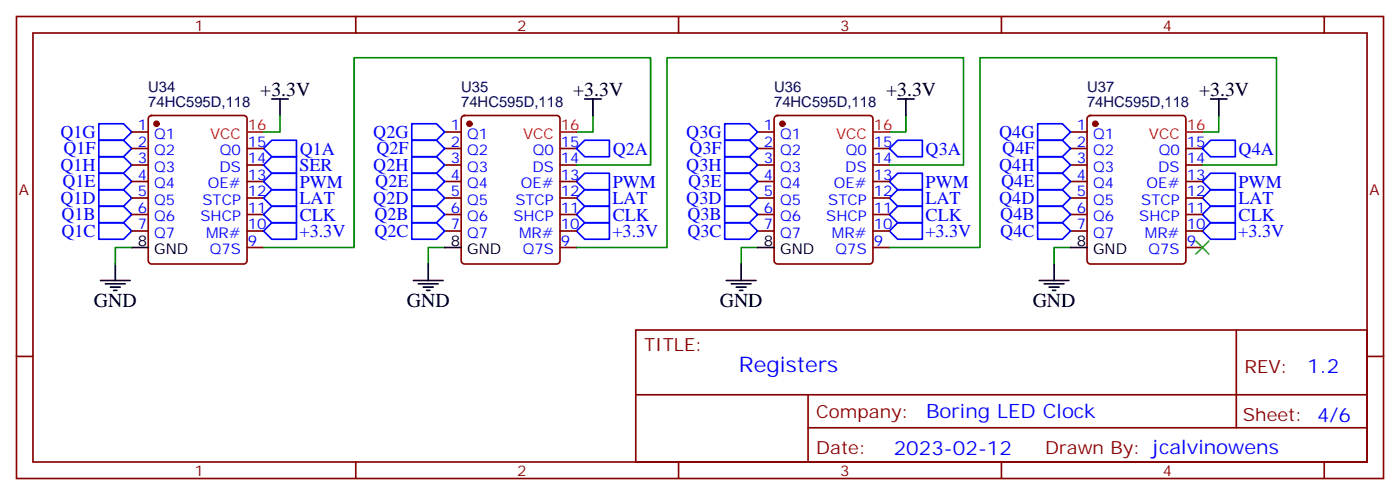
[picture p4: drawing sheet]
<svg xmlns="http://www.w3.org/2000/svg" width="300mm" height="106mm" viewBox="0 0 300 106" stroke-linecap="round" stroke-linejoin="round" font-family="sans-serif">
<g fill="none" stroke="#870000" stroke-width=".35">
<path d="M3.5 3.5h292.8v98.8h-292.8zM7.1 7.1h285.7v91.7h-285.7zM76.2 3.5v3.6M145.3 3.5v3.6M214.5 3.5v3.6M283.6 3.5v3.6M28.2 28.2h3.5M28.2 31.8h3.5M28.2 35.3h3.5M28.2 38.8h3.5M32 24.9l.5-.2h19.7a.71 .71 0 0 1 .7 .7v30.3a.76 .76 0 0 1-.7 .7h-19.7a.76 .76 0 0 1-.8-.7v-30.3zM52.9 31.8h3.5"/>
<path d="M52.9 35.3h3.5M52.9 38.8h3.5M95.2 28.2h3.6M95.2 31.8h3.6M95.2 35.3h3.6M95.2 38.8h3.6M99 24.9l.5-.2h19.7a.71 .71 0 0 1 .7 .7v30.3a.76 .76 0 0 1-.7 .7h-19.7a.76 .76 0 0 1-.7-.7v-30.3zM119.9 31.8h3.6M119.9 35.3h3.6M119.9 38.8h3.6M162.3 28.2h3.5M162.3 31.8h3.5"/>
<path d="M162.3 35.3h3.5M162.3 38.8h3.5M166 24.9l.5-.2h19.8a.71 .71 0 0 1 .7 .7v30.3a.76 .76 0 0 1-.7 .7h-19.8a.76 .76 0 0 1-.7-.7v-30.3zM187 31.8h3.5M187 35.3h3.5M187 38.8h3.5M229.3 28.2h3.5M229.3 31.8h3.5M229.3 35.3h3.5M229.3 38.8h3.5M233.1 24.9l.4-.2h19.8a.71 .71 0 0 1 .7 .7v30.3a.76 .76 0 0 1-.7 .7h-19.8a.76 .76 0 0 1-.7-.7v-30.3zM254 31.8h3.5"/>
<path d="M254 35.3h3.5M254 38.8h3.5M28.2 42.3h3.5M28.2 45.9h3.5M28.2 49.4h3.5M52.9 42.3h3.5M52.9 45.9h3.5M52.9 49.4h3.5M52.9 52.9h3.5M95.2 42.3h3.6M95.2 45.9h3.6M95.2 49.4h3.6"/>
<path d="M119.9 42.3h3.6M119.9 45.9h3.6M119.9 49.4h3.6M119.9 52.9h3.6M162.3 42.3h3.5M162.3 45.9h3.5M162.3 49.4h3.5M187 42.3h3.5M187 45.9h3.5M187 49.4h3.5M187 52.9h3.5M229.3 42.3h3.5"/>
<path d="M229.3 45.9h3.5M229.3 49.4h3.5M254 42.3h3.5M254 45.9h3.5M254 49.4h3.5M254 52.9h3.5M3.5 76.2h3.6M136.2 70.6h156.6v28.2h-156.6zM264.8 70.6v20.9M292.8 76.2h3.5M76.2 98.8v3.5M136.2 84.4h156.5"/>
<path d="M145.3 98.8v3.5M173.1 91.5h119.6M173.1 84.4v14.1M214.5 98.8v3.5M283.6 98.8v3.5"/>
</g>
<g fill="none" stroke="#00f" stroke-width=".35">
<path d="M21.2 26.5h5.3l1.7 1.7-1.7 1.8h-5.3zM21.2 30h5.3l1.7 1.8-1.7 1.7h-5.3zM21.2 33.5h5.3l1.7 1.8-1.7 1.7h-5.3zM21.2 37h5.3l1.7 1.8-1.7 1.8h-5.3zM56.4 31.8l1.8-1.8h5.3v3.5h-5.3zM56.4 35.3l1.8-1.8h5.3v3.5h-5.3zM58.2 37h5.3v3.6h-5.3l-1.8-1.8zM88.2 37h5.3l1.7 1.8-1.7 1.8h-5.3zM88.2 33.5h5.3l1.7 1.8-1.7 1.7h-5.3zM88.2 30h5.3l1.7 1.8-1.7 1.7h-5.3zM88.2 26.5h5.3l1.7 1.7-1.7 1.8h-5.3zM123.5 38.8l1.7-1.8h5.3v3.6h-5.3z"/>
<path d="M123.5 31.8l1.7-1.8h5.3v3.5h-5.3zM155.2 37h5.3l1.8 1.8-1.8 1.8h-5.3zM155.2 33.5h5.3l1.8 1.8-1.8 1.7h-5.3zM155.2 30h5.3l1.8 1.8-1.8 1.7h-5.3zM155.2 26.5h5.3l1.8 1.7-1.8 1.8h-5.3zM190.5 31.8l1.8-1.8h5.3v3.5h-5.3zM192.3 37h5.3v3.6h-5.3l-1.8-1.8zM222.2 37h5.3l1.8 1.8-1.8 1.8h-5.3zM222.2 33.5h5.3l1.8 1.8-1.8 1.7h-5.3zM222.2 30h5.3l1.8 1.8-1.8 1.7h-5.3zM222.2 26.5h5.3l1.8 1.7-1.8 1.8h-5.3zM259.3 37h5.3v3.6h-5.3l-1.8-1.8z"/>
<path d="M259.3 30h5.3v3.5h-5.3l-1.8-1.7zM21.2 47.6h5.3l1.7 1.8-1.7 1.8h-5.3zM21.2 44.1h5.3l1.7 1.8-1.7 1.7h-5.3zM21.2 40.6h5.3l1.7 1.7-1.7 1.8h-5.3zM56.4 45.9l1.8-1.8h5.3v3.5h-5.3zM56.4 42.3l1.8-1.7h5.3v3.5h-5.3zM58.2 47.6h5.3v3.6h-5.3l-1.8-1.8zM88.2 40.6h5.3l1.7 1.7-1.7 1.8h-5.3zM88.2 44.1h5.3l1.7 1.8-1.7 1.7h-5.3zM88.2 47.6h5.3l1.7 1.8-1.7 1.8h-5.3zM123.5 49.4l1.7-1.8h5.3v3.6h-5.3zM123.5 42.3l1.7-1.7h5.3v3.5h-5.3z"/>
<path d="M123.5 45.9l1.7-1.8h5.3v3.5h-5.3zM155.2 40.6h5.3l1.8 1.7-1.8 1.8h-5.3zM155.2 44.1h5.3l1.8 1.8-1.8 1.7h-5.3zM155.2 47.6h5.3l1.8 1.8-1.8 1.8h-5.3zM190.5 49.4l1.8-1.8h5.3v3.6h-5.3zM190.5 42.3l1.8-1.7h5.3v3.5h-5.3zM190.5 45.9l1.8-1.8h5.3v3.5h-5.3zM222.2 40.6h5.3l1.8 1.7-1.8 1.8h-5.3zM222.2 44.1h5.3l1.8 1.8-1.8 1.7h-5.3zM222.2 47.6h5.3l1.8 1.8-1.8 1.8h-5.3zM257.5 49.4l1.8-1.8h5.3v3.6h-5.3zM257.5 42.3l1.8-1.7h5.3v3.5h-5.3z"/>
<path d="M257.5 45.9l1.8-1.8h5.3v3.5h-5.3z"/>
</g>
<g fill="#870000" stroke="#870000" stroke-width=".35">
<circle cx="33.5" cy="26.5" r=".53"/>
<circle cx="100.5" cy="26.5" r=".53"/>
<circle cx="167.6" cy="26.5" r=".53"/>
<circle cx="234.6" cy="26.5" r=".53"/>
</g>
<g fill="none" stroke="#000" stroke-width=".35">
<path d="M58.2 21.2h3.5M60 21.2v3.5M125.2 21.2h3.6M127 21.2v3.5M192.3 21.2h3.5M194 21.2v3.5M259.3 21.2h3.5M261.1 21.2v3.5M21.5 60h6.4M24.7 56.4v3.6M28.2 52.9h3.5M88.5 60h6.4"/>
<path d="M91.7 56.4v3.6M95.2 52.9h3.6M155.6 60h6.3M158.7 56.4v3.6M162.3 52.9h3.5M222.6 60h6.4M225.8 56.4v3.6M229.3 52.9h3.5M22.6 60.7h4.2M23.6 61.4h2.2M24.3 62.1h.7M89.6 60.7h4.2"/>
<path d="M90.7 61.4h2.1M91.4 62.1h.7M156.6 60.7h4.3M157.7 61.4h2.1M158.4 62.1h.7M223.7 60.7h4.2M224.7 61.4h2.1M225.4 62.1h.7"/>
</g>
<path d="M52.9 28.2h3.5M119.9 28.2h3.6M187 28.2h3.5M254 28.2h3.5" fill="none" stroke="#f00" stroke-width=".35"/>
<path d="M60 24.7v3.5h-3.6M123.5 35.3h15.8v-23h-63.5v40.6h-19.4M127 24.7v3.5h-3.5M190.5 35.3h15.9v-23h-63.5v40.6h-19.4M194 24.7v3.5h-3.5M257.5 35.3h15.9v-23h-63.5v40.6h-19.4M261.1 24.7v3.5h-3.6M28.2 52.9h-3.5v3.5M95.2 52.9h-3.5v3.5M162.3 52.9h-3.6v3.5M229.3 52.9h-3.5v3.5" fill="none" stroke="#008700" stroke-width=".35"/>
<path d="M256.1 51.5l2.8 2.8M258.9 51.5l-2.8 2.8" fill="none" stroke="#3c3" stroke-width=".35"/>
<text font-size="4.6" fill="#00f" x="158.3" y="79.6">Registers</text>
<g font-size="4.2">
<text x="55.7" y="20.5">+3.3V</text>
<text x="122.8" y="20.5">+3.3V</text>
<text x="189.8" y="20.5">+3.3V</text>
<text x="256.8" y="20.5">+3.3V</text>
<text x="20.1" y="65.6">GND</text>
<text x="87.1" y="65.6">GND</text>
<text x="154.2" y="65.6">GND</text>
<text x="221.2" y="65.6">GND</text>
</g>
<g font-size="4.2" fill="#00f">
<text x="280" y="79.8">1.2</text>
<text x="198.3" y="89.4">Boring LED Clock</text>
<text x="191.4" y="97.2">2023-02-12</text>
</g>
<g font-size="3.9" fill="#00f">
<text x="12.9" y="29.5">Q1G</text>
<text x="80" y="29.5">Q2G</text>
<text x="147" y="29.5">Q3G</text>
<text x="214" y="29.5">Q4G</text>
<text x="13.6" y="33">Q1F</text>
<text x="64.2" y="33.1">Q1A</text>
<text x="80.6" y="33">Q2F</text>
<text x="131.2" y="33.1">Q2A</text>
<text x="147.6" y="33">Q3F</text>
<text x="198.3" y="33.1">Q3A</text>
<text x="214.7" y="33">Q4F</text>
<text x="265.3" y="33.1">Q4A</text>
<text x="12.9" y="36.5">Q1H</text>
<text x="13.4" y="40.1">Q1E</text>
<text x="64.1" y="36.6">SER</text>
<text x="64.2" y="40.1">PWM</text>
<text x="80" y="36.5">Q2H</text>
<text x="80.4" y="40.1">Q2E</text>
<text x="131.2" y="40.1">PWM</text>
<text x="147" y="36.5">Q3H</text>
<text x="147.4" y="40.1">Q3E</text>
<text x="198.3" y="40.1">PWM</text>
<text x="214" y="36.5">Q4H</text>
<text x="214.4" y="40.1">Q4E</text>
<text x="265.3" y="40.1">PWM</text>
<text x="12.9" y="43.6">Q1D</text>
<text x="13.2" y="47.1">Q1B</text>
<text x="64.2" y="43.7">LAT</text>
<text x="64.2" y="47.2">CLK</text>
<text x="80" y="43.6">Q2D</text>
<text x="80.2" y="47.1">Q2B</text>
<text x="131.2" y="43.7">LAT</text>
<text x="131.2" y="47.2">CLK</text>
<text x="147" y="43.6">Q3D</text>
<text x="147.2" y="47.1">Q3B</text>
<text x="198.2" y="43.7">LAT</text>
<text x="198.3" y="47.2">CLK</text>
<text x="214" y="43.6">Q4D</text>
<text x="214.2" y="47.1">Q4B</text>
<text x="265.2" y="43.7">LAT</text>
<text x="265.3" y="47.2">CLK</text>
<text x="13.2" y="50.6">Q1C</text>
<text x="64.1" y="50.6">+3.3V</text>
<text x="80.2" y="50.6">Q2C</text>
<text x="131.2" y="50.6">+3.3V</text>
<text x="147.2" y="50.6">Q3C</text>
<text x="198.2" y="50.6">+3.3V</text>
<text x="214.2" y="50.6">Q4C</text>
<text x="265.2" y="50.6">+3.3V</text>
</g>
<g font-size="3.9" fill="#800">
<text x="137.9" y="75.1">TITLE:</text>
<text x="266.6" y="79.8">REV:</text>
<text x="174.8" y="89.3">Company:</text>
<text x="266.2" y="90">Sheet: 4/6</text>
<text x="174.8" y="97">Date:</text>
<text x="223.9" y="97.1">Drawn By: jcalvinowens</text>
</g>
<g font-size="3.2" fill="#800">
<text x="41.6" y="6.5">1</text>
<text x="110.8" y="6.5">2</text>
<text x="179.9" y="6.5">3</text>
<text x="249.1" y="6.5">4</text>
<text x="4.1" y="41.6">A</text>
<text x="293.3" y="41.6">A</text>
<text x="41.6" y="101.8">1</text>
<text x="110.8" y="101.8">2</text>
<text x="179.9" y="101.8">3</text>
<text x="249.1" y="101.8">4</text>
</g>
<g font-size="3.2" fill="#000080">
<text x="31.7" y="22.9">74HC595D,118</text>
<text x="31.7" y="19.8">U34</text>
<text x="98.8" y="22.9">74HC595D,118</text>
<text x="98.8" y="19.8">U35</text>
<text x="165.8" y="22.9">74HC595D,118</text>
<text x="165.8" y="19.8">U36</text>
<text x="232.8" y="22.9">74HC595D,118</text>
<text x="232.8" y="19.8">U37</text>
</g>
<g font-size="3.2" fill="#00f">
<text x="29.6" y="27.9">1</text>
<text x="33.1" y="29.6">Q1</text>
<text x="96.6" y="27.9">1</text>
<text x="100.1" y="29.6">Q1</text>
<text x="163.6" y="27.9">1</text>
<text x="167.1" y="29.6">Q1</text>
<text x="230.6" y="27.9">1</text>
<text x="234.1" y="29.6">Q1</text>
<text x="29.6" y="31.4">2</text>
<text x="29.6" y="34.9">3</text>
<text x="33.1" y="33.2">Q2</text>
<text x="47.1" y="33.2">Q0</text>
<text x="53.1" y="34.9">14</text>
<text x="53.1" y="31.4">15</text>
<text x="96.6" y="31.4">2</text>
<text x="96.6" y="34.9">3</text>
<text x="100.1" y="33.2">Q2</text>
<text x="114.1" y="33.2">Q0</text>
<text x="120.1" y="34.9">14</text>
<text x="120.1" y="31.4">15</text>
<text x="163.6" y="31.4">2</text>
<text x="163.6" y="34.9">3</text>
<text x="167.1" y="33.2">Q2</text>
<text x="181.2" y="33.2">Q0</text>
<text x="187.1" y="34.9">14</text>
<text x="187.1" y="31.4">15</text>
<text x="230.6" y="31.4">2</text>
<text x="230.6" y="34.9">3</text>
<text x="234.1" y="33.2">Q2</text>
<text x="248.2" y="33.2">Q0</text>
<text x="254.2" y="34.9">14</text>
<text x="254.2" y="31.4">15</text>
<text x="29.6" y="38.5">4</text>
<text x="29.6" y="42">5</text>
<text x="33.1" y="36.7">Q3</text>
<text x="33.1" y="40.2">Q4</text>
<text x="44.5" y="40.2">OE#</text>
<text x="47" y="36.7">DS</text>
<text x="53.1" y="42">12</text>
<text x="53.1" y="38.5">13</text>
<text x="96.6" y="38.5">4</text>
<text x="96.6" y="42">5</text>
<text x="100.1" y="36.7">Q3</text>
<text x="100.1" y="40.2">Q4</text>
<text x="111.5" y="40.2">OE#</text>
<text x="114" y="36.7">DS</text>
<text x="120.1" y="42">12</text>
<text x="120.1" y="38.5">13</text>
<text x="163.6" y="38.5">4</text>
<text x="163.6" y="42">5</text>
<text x="167.1" y="36.7">Q3</text>
<text x="167.1" y="40.2">Q4</text>
<text x="178.6" y="40.2">OE#</text>
<text x="181.1" y="36.7">DS</text>
<text x="187.1" y="42">12</text>
<text x="187.1" y="38.5">13</text>
<text x="230.6" y="38.5">4</text>
<text x="230.6" y="42">5</text>
<text x="234.1" y="36.7">Q3</text>
<text x="234.1" y="40.2">Q4</text>
<text x="245.6" y="40.2">OE#</text>
<text x="248.1" y="36.7">DS</text>
<text x="254.2" y="42">12</text>
<text x="254.2" y="38.5">13</text>
<text x="29.6" y="45.5">6</text>
<text x="33.1" y="43.7">Q5</text>
<text x="33.1" y="47.3">Q6</text>
<text x="42.9" y="47.3">SHCP</text>
<text x="43.4" y="43.7">STCP</text>
<text x="53.1" y="45.5">11</text>
<text x="96.6" y="45.5">6</text>
<text x="100.1" y="43.7">Q5</text>
<text x="100.1" y="47.3">Q6</text>
<text x="110" y="47.3">SHCP</text>
<text x="110.4" y="43.7">STCP</text>
<text x="120.1" y="45.5">11</text>
<text x="163.6" y="45.5">6</text>
<text x="167.1" y="43.7">Q5</text>
<text x="167.1" y="47.3">Q6</text>
<text x="177" y="47.3">SHCP</text>
<text x="177.4" y="43.7">STCP</text>
<text x="187.1" y="45.5">11</text>
<text x="230.6" y="45.5">6</text>
<text x="234.1" y="43.7">Q5</text>
<text x="234.1" y="47.3">Q6</text>
<text x="244" y="47.3">SHCP</text>
<text x="244.4" y="43.7">STCP</text>
<text x="254.2" y="45.5">11</text>
<text x="29.6" y="49">7</text>
<text x="33.1" y="50.8">Q7</text>
<text x="44.1" y="50.8">MR#</text>
<text x="53.1" y="52.6">9</text>
<text x="53.1" y="49">10</text>
<text x="96.6" y="49">7</text>
<text x="100.1" y="50.8">Q7</text>
<text x="111.2" y="50.8">MR#</text>
<text x="120.1" y="52.6">9</text>
<text x="120.1" y="49">10</text>
<text x="163.6" y="49">7</text>
<text x="167.1" y="50.8">Q7</text>
<text x="178.2" y="50.8">MR#</text>
<text x="187.1" y="52.6">9</text>
<text x="187.1" y="49">10</text>
<text x="230.6" y="49">7</text>
<text x="234.1" y="50.8">Q7</text>
<text x="245.2" y="50.8">MR#</text>
<text x="254.2" y="52.6">9</text>
<text x="254.2" y="49">10</text>
<text x="44.9" y="54.3">Q7S</text>
<text x="112" y="54.3">Q7S</text>
<text x="179" y="54.3">Q7S</text>
<text x="246" y="54.3">Q7S</text>
</g>
<g font-size="3.2" fill="#f00">
<text x="45" y="29.6">VCC</text>
<text x="53.1" y="27.9">16</text>
<text x="112" y="29.6">VCC</text>
<text x="120.1" y="27.9">16</text>
<text x="179.1" y="29.6">VCC</text>
<text x="187.1" y="27.9">16</text>
<text x="246.1" y="29.6">VCC</text>
<text x="254.2" y="27.9">16</text>
</g>
<g font-size="3.2">
<text x="29.6" y="52.6">8</text>
<text x="96.6" y="52.6">8</text>
<text x="163.6" y="52.6">8</text>
<text x="230.6" y="52.6">8</text>
<text x="33.1" y="54.3">GND</text>
<text x="100.1" y="54.3">GND</text>
<text x="167.1" y="54.3">GND</text>
<text x="234.1" y="54.3">GND</text>
</g>
</svg>
